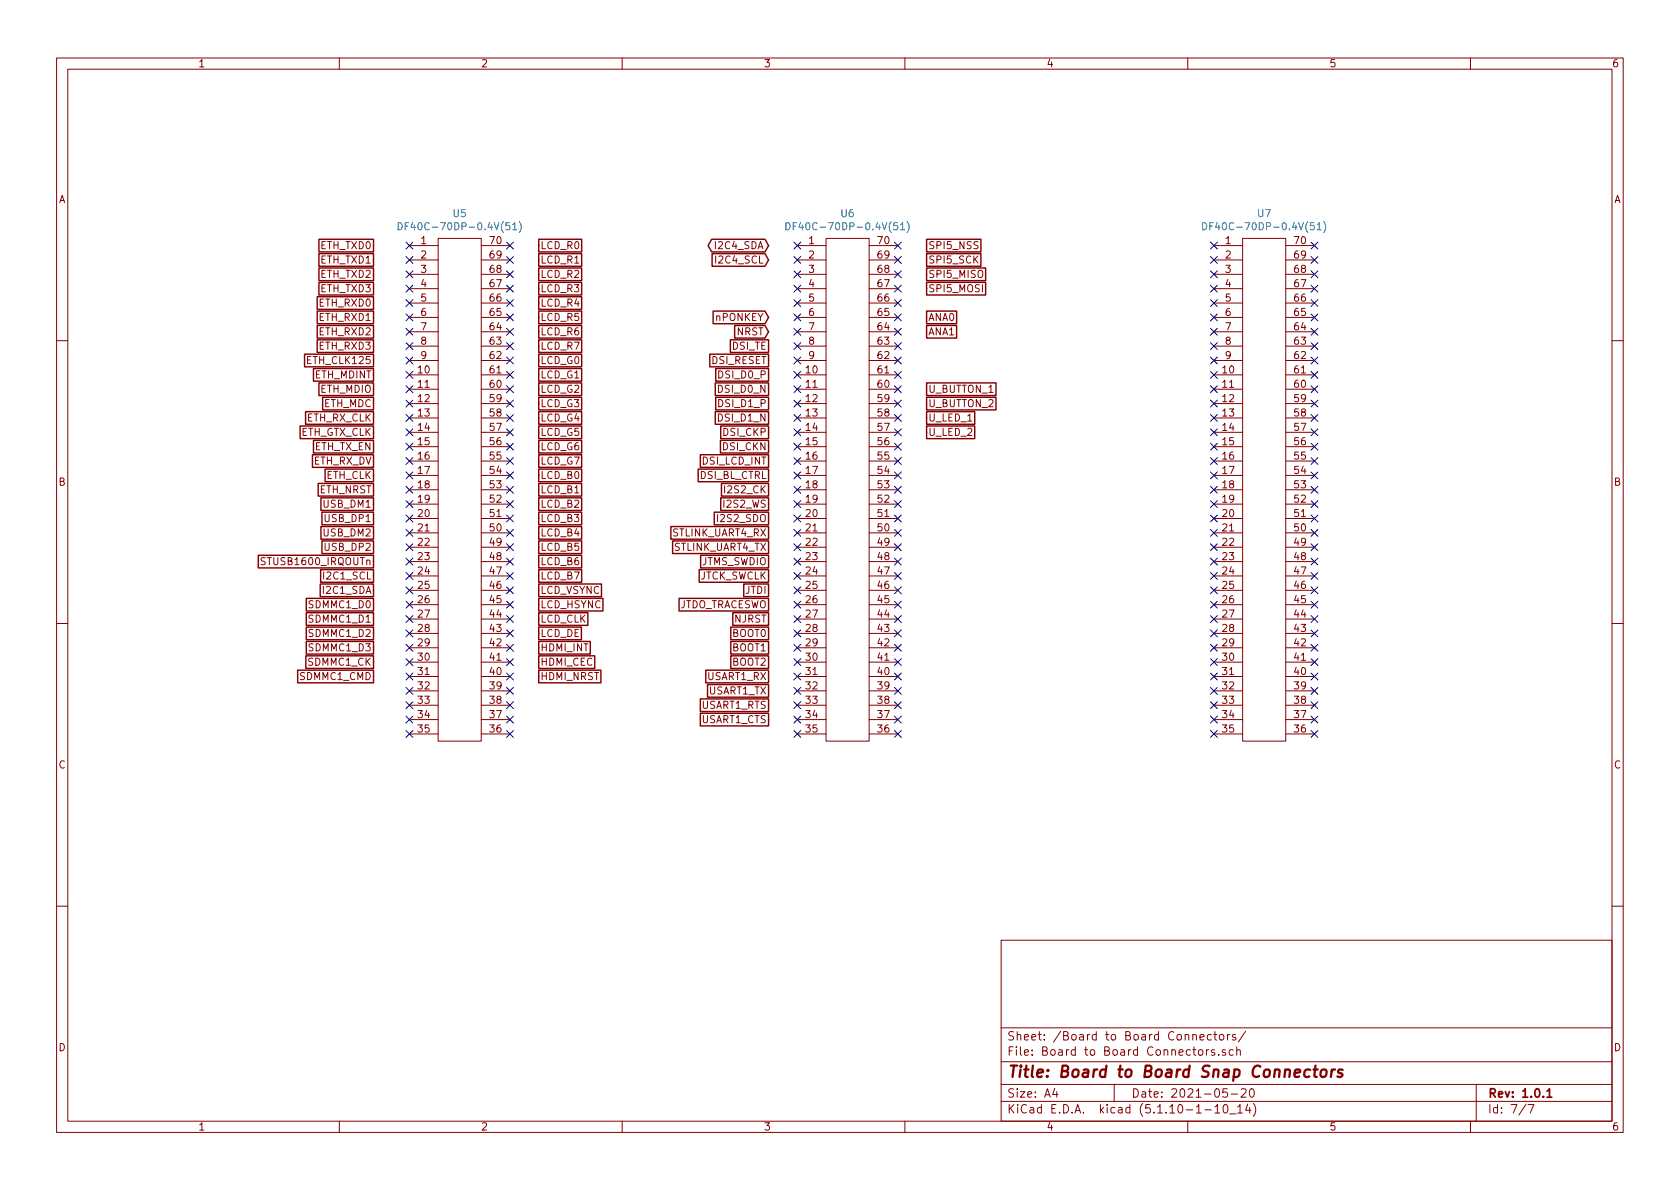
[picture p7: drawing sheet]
<svg xmlns="http://www.w3.org/2000/svg" width="297mm" height="210mm" viewBox="0 0 297 210" stroke-linecap="round" stroke-linejoin="round" font-family="sans-serif">
<g fill="none" stroke="#840000" stroke-width=".18">
<path d="M10 10.3h277v189.9h-277zM12 12.2h273v186.1h-273zM60 10.3v1.9M110 10.3v1.9M160 10.3v1.9M210 10.3v1.9M260 10.3v1.9M72.4 43.4h5.1M72.4 46h5.1M72.4 48.5h5.1M72.4 51h5.1M72.4 53.6h5.1"/>
<path d="M72.4 56.1h5.1M72.4 58.7h5.1M77.5 42.2h7.6v88.9h-7.6zM85.1 43.4h5.1M85.1 46h5.1M85.1 48.5h5.1M85.1 51h5.1M85.1 53.6h5.1M85.1 56.1h5.1M85.1 58.7h5.1M141 43.4h5M141 46h5"/>
<path d="M141 48.5h5M141 51h5M141 53.6h5M141 56.1h5M141 58.7h5M146 42.2h7.7v88.9h-7.7zM153.7 43.4h5M153.7 46h5M153.7 48.5h5M153.7 51h5M153.7 53.6h5M153.7 56.1h5"/>
<path d="M153.7 58.7h5M214.6 43.4h5.1M214.6 46h5.1M214.6 48.5h5.1M214.6 51h5.1M214.6 53.6h5.1M214.6 56.1h5.1M214.6 58.7h5.1M219.7 42.2h7.6v88.9h-7.6zM227.3 43.4h5.1M227.3 46h5.1M227.3 48.5h5.1"/>
<path d="M227.3 51h5.1M227.3 53.6h5.1M227.3 56.1h5.1M227.3 58.7h5.1M10 60.2h2M72.4 66.3h5.1M72.4 68.8h5.1M72.4 71.4h5.1M72.4 73.9h5.1M72.4 76.4h5.1M72.4 79h5.1M72.4 63.7h5.1"/>
<path d="M72.4 61.2h5.1M85.1 66.3h5.1M85.1 68.8h5.1M85.1 71.4h5.1M85.1 73.9h5.1M85.1 76.4h5.1M85.1 79h5.1M85.1 63.7h5.1M85.1 61.2h5.1M141 66.3h5M141 68.8h5M141 71.4h5"/>
<path d="M141 73.9h5M141 76.4h5M141 79h5M141 63.7h5M141 61.2h5M153.7 66.3h5M153.7 68.8h5M153.7 71.4h5M153.7 73.9h5M153.7 76.4h5M153.7 79h5M153.7 63.7h5"/>
<path d="M153.7 61.2h5M214.6 66.3h5.1M214.6 68.8h5.1M214.6 71.4h5.1M214.6 73.9h5.1M214.6 76.4h5.1M214.6 79h5.1M214.6 63.7h5.1M214.6 61.2h5.1M227.3 66.3h5.1M227.3 68.8h5.1M227.3 71.4h5.1"/>
<path d="M227.3 73.9h5.1M227.3 76.4h5.1M227.3 79h5.1M227.3 63.7h5.1M227.3 61.2h5.1M285 60.2h2M46.9 98.7l-.5-.1-.2 .3 .1 .3 .5 .2v.3l-.1 .2-.5-.1M72.4 81.5h5.1M72.4 84.1h5.1M72.4 86.6h5.1M72.4 89.1h5.1M72.4 91.7h5.1"/>
<path d="M72.4 94.2h5.1M72.4 96.8h5.1M72.4 99.3h5.1M85.1 81.5h5.1M85.1 84.1h5.1M85.1 86.6h5.1M85.1 89.1h5.1M85.1 91.7h5.1M85.1 94.2h5.1M85.1 96.8h5.1M85.1 99.3h5.1M141 81.5h5"/>
<path d="M141 84.1h5M141 86.6h5M141 89.1h5M141 91.7h5M141 94.2h5M141 96.8h5M141 99.3h5M153.7 81.5h5M153.7 84.1h5M153.7 86.6h5M153.7 89.1h5M153.7 91.7h5"/>
<path d="M153.7 94.2h5M153.7 96.8h5M153.7 99.3h5M214.6 81.5h5.1M214.6 84.1h5.1M214.6 86.6h5.1M214.6 89.1h5.1M214.6 91.7h5.1M214.6 94.2h5.1M214.6 96.8h5.1M214.6 99.3h5.1M227.3 81.5h5.1"/>
<path d="M227.3 84.1h5.1M227.3 86.6h5.1M227.3 89.1h5.1M227.3 91.7h5.1M227.3 94.2h5.1M227.3 96.8h5.1M227.3 99.3h5.1M10 110.3h2M72.4 101.8h5.1M72.4 104.4h5.1M72.4 106.9h5.1M72.4 109.5h5.1"/>
<path d="M72.4 112h5.1M72.4 114.5h5.1M72.4 117.1h5.1M72.4 119.6h5.1M85.1 101.8h5.1M85.1 104.4h5.1M85.1 106.9h5.1M85.1 109.5h5.1M85.1 112h5.1M85.1 114.5h5.1M85.1 117.1h5.1M85.1 119.6h5.1"/>
<path d="M141 101.8h5M141 104.4h5M141 106.9h5M141 109.5h5M141 112h5M141 114.5h5M141 117.1h5M141 119.6h5M153.7 101.8h5M153.7 104.4h5M153.7 106.9h5M153.7 109.5h5"/>
<path d="M153.7 112h5M153.7 114.5h5M153.7 117.1h5M153.7 119.6h5M214.6 101.8h5.1M214.6 104.4h5.1M214.6 106.9h5.1M214.6 109.5h5.1M214.6 112h5.1M214.6 114.5h5.1M214.6 117.1h5.1M214.6 119.6h5.1"/>
<path d="M227.3 101.8h5.1M227.3 104.4h5.1M227.3 106.9h5.1M227.3 109.5h5.1M227.3 112h5.1M227.3 114.5h5.1M227.3 117.1h5.1M227.3 119.6h5.1M285 110.3h2M72.4 122.2h5.1M72.4 124.7h5.1M72.4 127.2h5.1"/>
<path d="M72.4 129.8h5.1M85.1 122.2h5.1M85.1 124.7h5.1M85.1 127.2h5.1M85.1 129.8h5.1M141 122.2h5M141 124.7h5M141 127.2h5M141 129.8h5M153.7 122.2h5M153.7 124.7h5M153.7 127.2h5"/>
<path d="M153.7 129.8h5M214.6 122.2h5.1M214.6 124.7h5.1M214.6 127.2h5.1M214.6 129.8h5.1M227.3 122.2h5.1M227.3 124.7h5.1M227.3 127.2h5.1M227.3 129.8h5.1M10 160.2h2M177 166.3h108v32h-108zM285 160.2h2"/>
<path d="M60 198.3v1.9M110 198.3v1.9M160 198.3v1.9M177 194.8h108M177 191.8h108M177 187.8h108M177 181.8h108M186.5 192.5l-.4 1h1M186.8 193v1M197 191.8v3M210 198.3v1.9M212 185.7l.2-.1 .4 .1 .1 .6-.2 .2-.3 .1-.2-.1z"/>
<path d="M212.2 183.4l.7-.1-.1-.3-.4-.1-.2 .2v.7h.6M213 196.3h1.2M213.3 185.6v1M213.7 185.6l-.4 .3M214.2 183l-.5-.1-.2 .3v.6l.2 .1 .5-.1M214.6 182.9h.6M214.8 185.7a.37 .37 0 0 0-.6 .1v.2l.6 .2v.1l-.2 .3-.4-.1M214.8 195.8l.4-.5v1.5M214.8 182.4v1.3l.4 .2M214.8 196.8h.9M215.5 186.5v.1M215.7 183.1l.2-.2 .4 .2 .1 .5-.1 .2-.4 .1-.2-.1z"/>
<path d="M216.4 195.5l.3-.2a.94 .94 0 0 1 0 1.5l-.4-.3v-.6zM216.7 185.7l-.4-.1-.2 .2 .1 .2 .5 .2v.3h-.6M217 192.5h-.7l-.1 .7 .2-.1 .5 .1 .1 .2v.5l-.2 .1-.6-.1M217 182.9v1M217.4 197h1.1M217.4 182.9l-.3 .2-.1 .1M217.7 193.5h1.1M218 185.7l-.4-.1-.3 .3 .1 .6h.6M218.5 183a.37 .37 0 0 0-.6 .1l.1 .3 .5 .1v.1l-.2 .3-.4-.1M218.7 185.7l.2-.1 .4 .1v.9M218.7 185.1v1.5M218.8 195.8l.5-.5v1.5"/>
<path d="M218.8 196.8h.9M219.5 192.7l.2-.2h.3l.3 .2v.3v.2l-.9 .8h.9M220.2 182.3l-1.3 2M220.6 195.2l-.4 1.1h1M221 195.8v1M221.1 192.6l.2-.1a.8 .8 0 0 1 .5 .8 .8 .8 0 0 1-.5 .7 1 1 0 0 1-.2-1.4zM221.6 195.1a1.71 1.71 0 0 1 0 2.3M260 198.3v1.9M261 191.8v6.5M269.8 195.2l-1.2 2M270.2 195.3h1l-.6 1.5"/>
</g>
<path d="M273.5 193l.5-.5v1.5M273.5 194h.9" fill="none" stroke="#840000" stroke-width=".3"/>
<path d="M231.6 189.2a.68 .68 0 0 0-.9 .3v.8l.2 .1 .6-.1M232.2 189.1h.8M232.6 188.4l-.2 1.8 .1 .1 .3 .1M233.6 189.3a.53 .53 0 0 1 .6-.2 .53 .53 0 0 1 .4 .4l-.1 .6a.54 .54 0 0 1-.5 .4 .54 .54 0 0 1-.5-.4zM235.5 189.1l-.2 1.3M236 189.1a.54 .54 0 0 0-.6 .4M237.4 189.2l-.5-.1-.2 .1-.1 .3 .2 .3 .5 .1 .1 .3-.2 .1-.2 .1-.5-.1" fill="none" stroke="#840000" stroke-width=".41"/>
<g fill="none" stroke="#008484" stroke-width=".18">
<path d="M70.4 39.4a.64 .64 0 0 1 .7 .6 .64 .64 0 0 1-.7 .6zM71.7 40h.4M72.3 39.4h-.6v1.2M90.7 39.7l.3-.3v1.2M91.8 39.2a1.47 1.47 0 0 1 0 1.9M139 39.4a.64 .64 0 0 1 .7 .6 .64 .64 0 0 1-.7 .6zM140.2 40h.5M140.8 39.4h-.6v1.2M159.2 39.7l.4-.3v1.2M160.4 39.2a1.47 1.47 0 0 1 0 1.9M212.6 39.4a.64 .64 0 0 1 .8 .6 .64 .64 0 0 1-.8 .6zM213.9 40h.4"/>
<path d="M214.5 39.4h-.6v1.2M232.9 39.7l.3-.3v1.2M234 39.2a1.47 1.47 0 0 1 0 1.9M90.7 40.6h.7M159.2 40.6h.7M232.9 40.6h.7"/>
</g>
<g fill="none" stroke="#840000" stroke-width=".25">
<path d="M56.1 57.6h9.9v2.2h-9.9zM56.1 55h9.9v2.2h-9.9zM56.1 52.5h9.9v2.2h-9.9zM56.4 49.9h9.6v2.3h-9.6zM56.4 47.4h9.6v2.2h-9.6zM56.4 44.9h9.6v2.2h-9.6zM56.4 42.3h9.6v2.2h-9.6zM95.2 57.6h7.6v2.2h-7.6zM95.2 55h7.6v2.2h-7.6zM95.2 52.5h7.6v2.2h-7.6zM95.2 49.9h7.6v2.3h-7.6zM95.2 47.4h7.6v2.2h-7.6z"/>
<path d="M95.2 44.9h7.6v2.2h-7.6zM95.2 42.3h7.6v2.2h-7.6zM125.8 42.3h9.5l.6 1.1-.6 1.1h-9.5l-.6-1.1zM125.9 44.9h9.4l.6 1.1-.6 1.1h-9.4zM126.1 55h9.2l.6 1.1-.6 1.1h-9.2zM129.9 57.6h5.4l.6 1.1-.6 1.1h-5.4zM163.8 57.6h5.3v2.2h-5.3zM163.8 55h5.3v2.2h-5.3zM163.8 49.9h10.5v2.3h-10.5zM163.8 47.4h10.5v2.2h-10.5zM163.8 44.9h9.6v2.2h-9.6zM163.8 42.3h9.6v2.2h-9.6z"/>
<path d="M53.1 75.3h12.9v2.3h-12.9zM53.8 62.6h12.2v2.3h-12.2zM54 72.8h12v2.2h-12zM55.4 77.9h10.6v2.2h-10.6zM55.4 65.2h10.6v2.2h-10.6zM56.1 60.1h9.9v2.2h-9.9zM56.4 67.7h9.6v2.2h-9.6zM57 70.3h9v2.2h-9zM95.2 77.9h7.6v2.2h-7.6zM95.2 75.3h7.6v2.3h-7.6zM95.2 72.8h7.6v2.2h-7.6zM95.2 70.3h7.6v2.2h-7.6z"/>
<path d="M95.2 67.7h7.6v2.2h-7.6zM95.2 65.2h7.6v2.2h-7.6zM95.2 62.6h7.6v2.3h-7.6zM95.2 60.1h7.6v2.2h-7.6zM125.5 62.6h10.4v2.3h-10.4zM126.5 72.8h9.4v2.2h-9.4zM126.5 67.7h9.4v2.2h-9.4zM126.5 70.3h9.4v2.2h-9.4zM126.5 65.2h9.4v2.2h-9.4zM127.4 77.9h8.5v2.2h-8.5zM127.4 75.3h8.5v2.3h-8.5zM129.1 60.1h6.8v2.2h-6.8z"/>
<path d="M163.8 75.3h8.5v2.3h-8.5zM163.8 72.8h8.5v2.2h-8.5zM163.8 70.3h12.3v2.2h-12.3zM163.8 67.7h12.3v2.2h-12.3zM45.7 98.2h20.3v2.2h-20.3zM55.2 80.4h10.8v2.2h-10.8zM56.3 85.5h9.7v2.2h-9.7zM56.7 88h9.3v2.3h-9.3zM56.7 93.1h9.3v2.2h-9.3zM56.9 95.7h9.1v2.2h-9.1zM56.9 90.6h9.1v2.2h-9.1zM57.5 83h8.5v2.2h-8.5z"/>
<path d="M95.2 98.2h7.6v2.2h-7.6zM95.2 95.7h7.6v2.2h-7.6zM95.2 93.1h7.6v2.2h-7.6zM95.2 90.6h7.6v2.2h-7.6zM95.2 88h7.6v2.3h-7.6zM95.2 85.5h7.6v2.2h-7.6zM95.2 83h7.6v2.2h-7.6zM95.2 80.4h7.6v2.2h-7.6zM118.6 93.1h17.3v2.2h-17.3zM118.9 95.7h17v2.2h-17zM123.4 83h12.5v2.2h-12.5zM123.8 80.4h12.1v2.2h-12.1z"/>
<path d="M123.9 98.2h12v2.2h-12zM126.3 90.6h9.6v2.2h-9.6zM127.4 88h8.5v2.3h-8.5zM127.6 85.5h8.3v2.2h-8.3zM52.6 118.5h13.4v2.2h-13.4zM54.1 116h11.9v2.2h-11.9zM54.2 105.8h11.8v2.2h-11.8zM54.2 108.4h11.8v2.2h-11.8zM54.2 110.9h11.8v2.2h-11.8zM54.2 113.4h11.8v2.3h-11.8zM56.6 103.3h9.4v2.2h-9.4zM56.7 100.7h9.3v2.3h-9.3z"/>
<path d="M95.2 118.5h11v2.2h-11zM95.2 116h10v2.2h-10zM95.2 113.4h9.2v2.3h-9.2zM95.2 110.9h7.6v2.2h-7.6zM95.2 108.4h8.7v2.2h-8.7zM95.2 105.8h11.4v2.2h-11.4zM95.2 103.3h11.1v2.2h-11.1zM95.2 100.7h7.6v2.3h-7.6zM120.1 105.8h15.8v2.2h-15.8zM123.6 100.7h12.3v2.3h-12.3zM124.8 118.5h11.1v2.2h-11.1zM129.2 116h6.7v2.2h-6.7z"/>
<path d="M129.2 113.4h6.7v2.3h-6.7zM129.2 110.9h6.7v2.2h-6.7zM129.6 108.4h6.3v2.2h-6.3zM131.5 103.3h4.4v2.2h-4.4zM123.8 126.1h12.1v2.3h-12.1zM123.8 123.6h12.1v2.2h-12.1zM125.1 121.1h10.8v2.2h-10.8z"/>
</g>
<g fill="none" stroke="#000084" stroke-width=".18">
<path d="M71.8 45.4l1.2 1.2M71.8 47.9l1.2 1.2M71.8 58.1l1.2 1.2M71.8 55.5l1.2 1.2M71.8 53l1.2 1.2M71.8 50.4l1.2 1.3M71.8 42.8l1.2 1.2M73 45.4l-1.2 1.2M73 47.9l-1.2 1.2M73 58.1l-1.2 1.2M73 55.5l-1.2 1.2M73 53l-1.2 1.2"/>
<path d="M73 50.4l-1.2 1.3M73 42.8l-1.2 1.2M89.6 58.1l1.2 1.2M89.6 55.5l1.2 1.2M89.6 53l1.2 1.2M89.6 50.4l1.2 1.3M89.6 47.9l1.2 1.2M89.6 45.4l1.2 1.2M89.6 42.8l1.2 1.2M90.8 58.1l-1.2 1.2M90.8 55.5l-1.2 1.2M90.8 53l-1.2 1.2"/>
<path d="M90.8 50.4l-1.2 1.3M90.8 47.9l-1.2 1.2M90.8 45.4l-1.2 1.2M90.8 42.8l-1.2 1.2M140.4 53l1.2 1.2M140.4 50.4l1.2 1.3M140.4 47.9l1.2 1.2M140.4 42.8l1.2 1.2M140.4 45.4l1.2 1.2M140.4 55.5l1.2 1.2M140.4 58.1l1.2 1.2M141.6 50.4l-1.2 1.3"/>
<path d="M141.6 53l-1.2 1.2M141.6 47.9l-1.2 1.2M141.6 58.1l-1.2 1.2M141.6 55.5l-1.2 1.2M141.6 42.8l-1.2 1.2M141.6 45.4l-1.2 1.2M158.1 53l1.3 1.2M158.1 55.5l1.3 1.2M158.1 58.1l1.3 1.2M158.1 50.4l1.3 1.3M158.1 47.9l1.3 1.2M158.1 45.4l1.3 1.2"/>
<path d="M158.1 42.8l1.3 1.2M159.4 53l-1.3 1.2M159.4 55.5l-1.3 1.2M159.4 58.1l-1.3 1.2M159.4 50.4l-1.3 1.3M159.4 47.9l-1.3 1.2M159.4 45.4l-1.3 1.2M159.4 42.8l-1.3 1.2M214 42.8l1.2 1.2M214 45.4l1.2 1.2M214 47.9l1.2 1.2M214 50.4l1.2 1.3"/>
<path d="M214 53l1.2 1.2M214 55.5l1.2 1.2M214 58.1l1.2 1.2M215.2 45.4l-1.2 1.2M215.2 47.9l-1.2 1.2M215.2 53l-1.2 1.2M215.2 58.1l-1.2 1.2M215.2 42.8l-1.2 1.2M215.2 50.4l-1.2 1.3M215.2 55.5l-1.2 1.2M231.8 42.8l1.2 1.2M231.8 45.4l1.2 1.2"/>
<path d="M231.8 47.9l1.2 1.2M231.8 50.4l1.2 1.3M231.8 53l1.2 1.2M231.8 55.5l1.2 1.2M231.8 58.1l1.2 1.2M233 42.8l-1.2 1.2M233 47.9l-1.2 1.2M233 50.4l-1.2 1.3M233 55.5l-1.2 1.2M233 45.4l-1.2 1.2M233 53l-1.2 1.2M233 58.1l-1.2 1.2"/>
<path d="M71.8 73.3l1.2 1.2M71.8 78.4l1.2 1.2M71.8 75.8l1.2 1.3M71.8 70.8l1.2 1.2M71.8 68.2l1.2 1.2M71.8 65.7l1.2 1.2M71.8 63.1l1.2 1.3M71.8 60.6l1.2 1.2M73 78.4l-1.2 1.2M73 75.8l-1.2 1.3M73 73.3l-1.2 1.2M73 70.8l-1.2 1.2"/>
<path d="M73 68.2l-1.2 1.2M73 63.1l-1.2 1.3M73 60.6l-1.2 1.2M73 65.7l-1.2 1.2M89.6 65.7l1.2 1.2M89.6 78.4l1.2 1.2M89.6 75.8l1.2 1.3M89.6 73.3l1.2 1.2M89.6 70.8l1.2 1.2M89.6 68.2l1.2 1.2M89.6 63.1l1.2 1.3M89.6 60.6l1.2 1.2"/>
<path d="M90.8 78.4l-1.2 1.2M90.8 75.8l-1.2 1.3M90.8 73.3l-1.2 1.2M90.8 70.8l-1.2 1.2M90.8 68.2l-1.2 1.2M90.8 65.7l-1.2 1.2M90.8 63.1l-1.2 1.3M90.8 60.6l-1.2 1.2M140.4 60.6l1.2 1.2M140.4 68.2l1.2 1.2M140.4 78.4l1.2 1.2M140.4 75.8l1.2 1.3"/>
<path d="M140.4 73.3l1.2 1.2M140.4 70.8l1.2 1.2M140.4 65.7l1.2 1.2M140.4 63.1l1.2 1.3M141.6 70.8l-1.2 1.2M141.6 73.3l-1.2 1.2M141.6 75.8l-1.2 1.3M141.6 78.4l-1.2 1.2M141.6 68.2l-1.2 1.2M141.6 65.7l-1.2 1.2M141.6 63.1l-1.2 1.3M141.6 60.6l-1.2 1.2"/>
<path d="M158.1 60.6l1.3 1.2M158.1 63.1l1.3 1.3M158.1 65.7l1.3 1.2M158.1 68.2l1.3 1.2M158.1 70.8l1.3 1.2M158.1 73.3l1.3 1.2M158.1 75.8l1.3 1.3M158.1 78.4l1.3 1.2M159.4 60.6l-1.3 1.2M159.4 63.1l-1.3 1.3M159.4 65.7l-1.3 1.2M159.4 68.2l-1.3 1.2"/>
<path d="M159.4 70.8l-1.3 1.2M159.4 73.3l-1.3 1.2M159.4 75.8l-1.3 1.3M159.4 78.4l-1.3 1.2M214 60.6l1.2 1.2M214 63.1l1.2 1.3M214 65.7l1.2 1.2M214 68.2l1.2 1.2M214 70.8l1.2 1.2M214 73.3l1.2 1.2M214 75.8l1.2 1.3M214 78.4l1.2 1.2"/>
<path d="M215.2 60.6l-1.2 1.2M215.2 65.7l-1.2 1.2M215.2 68.2l-1.2 1.2M215.2 73.3l-1.2 1.2M215.2 63.1l-1.2 1.3M215.2 70.8l-1.2 1.2M215.2 75.8l-1.2 1.3M215.2 78.4l-1.2 1.2M231.8 60.6l1.2 1.2M231.8 63.1l1.2 1.3M231.8 65.7l1.2 1.2M231.8 68.2l1.2 1.2"/>
<path d="M231.8 70.8l1.2 1.2M231.8 73.3l1.2 1.2M231.8 75.8l1.2 1.3M231.8 78.4l1.2 1.2M233 63.1l-1.2 1.3M233 65.7l-1.2 1.2M233 68.2l-1.2 1.2M233 70.8l-1.2 1.2M233 73.3l-1.2 1.2M233 75.8l-1.2 1.3M233 78.4l-1.2 1.2M233 60.6l-1.2 1.2"/>
<path d="M71.8 88.5l1.2 1.3M71.8 80.9l1.2 1.2M71.8 98.7l1.2 1.2M71.8 96.2l1.2 1.2M71.8 93.6l1.2 1.2M71.8 91.1l1.2 1.2M71.8 86l1.2 1.2M71.8 83.5l1.2 1.2M73 98.7l-1.2 1.2M73 96.2l-1.2 1.2M73 93.6l-1.2 1.2M73 91.1l-1.2 1.2"/>
<path d="M73 88.5l-1.2 1.3M73 83.5l-1.2 1.2M73 80.9l-1.2 1.2M73 86l-1.2 1.2M89.6 98.7l1.2 1.2M89.6 96.2l1.2 1.2M89.6 93.6l1.2 1.2M89.6 91.1l1.2 1.2M89.6 88.5l1.2 1.3M89.6 86l1.2 1.2M89.6 83.5l1.2 1.2M89.6 80.9l1.2 1.2"/>
<path d="M90.8 98.7l-1.2 1.2M90.8 96.2l-1.2 1.2M90.8 93.6l-1.2 1.2M90.8 91.1l-1.2 1.2M90.8 88.5l-1.2 1.3M90.8 86l-1.2 1.2M90.8 83.5l-1.2 1.2M90.8 80.9l-1.2 1.2M140.4 93.6l1.2 1.2M140.4 98.7l1.2 1.2M140.4 96.2l1.2 1.2M140.4 91.1l1.2 1.2"/>
<path d="M140.4 88.5l1.2 1.3M140.4 86l1.2 1.2M140.4 83.5l1.2 1.2M140.4 80.9l1.2 1.2M141.6 80.9l-1.2 1.2M141.6 83.5l-1.2 1.2M141.6 86l-1.2 1.2M141.6 88.5l-1.2 1.3M141.6 91.1l-1.2 1.2M141.6 93.6l-1.2 1.2M141.6 96.2l-1.2 1.2M141.6 98.7l-1.2 1.2"/>
<path d="M158.1 80.9l1.3 1.2M158.1 83.5l1.3 1.2M158.1 86l1.3 1.2M158.1 88.5l1.3 1.3M158.1 91.1l1.3 1.2M158.1 93.6l1.3 1.2M158.1 96.2l1.3 1.2M158.1 98.7l1.3 1.2M159.4 80.9l-1.3 1.2M159.4 83.5l-1.3 1.2M159.4 86l-1.3 1.2M159.4 88.5l-1.3 1.3"/>
<path d="M159.4 91.1l-1.3 1.2M159.4 93.6l-1.3 1.2M159.4 96.2l-1.3 1.2M159.4 98.7l-1.3 1.2M214 80.9l1.2 1.2M214 83.5l1.2 1.2M214 86l1.2 1.2M214 88.5l1.2 1.3M214 91.1l1.2 1.2M214 93.6l1.2 1.2M214 96.2l1.2 1.2M214 98.7l1.2 1.2"/>
<path d="M215.2 80.9l-1.2 1.2M215.2 83.5l-1.2 1.2M215.2 86l-1.2 1.2M215.2 88.5l-1.2 1.3M215.2 91.1l-1.2 1.2M215.2 93.6l-1.2 1.2M215.2 96.2l-1.2 1.2M215.2 98.7l-1.2 1.2M231.8 80.9l1.2 1.2M231.8 88.5l1.2 1.3M231.8 96.2l1.2 1.2M231.8 83.5l1.2 1.2"/>
<path d="M231.8 86l1.2 1.2M231.8 91.1l1.2 1.2M231.8 93.6l1.2 1.2M231.8 98.7l1.2 1.2M233 83.5l-1.2 1.2M233 86l-1.2 1.2M233 88.5l-1.2 1.3M233 91.1l-1.2 1.2M233 93.6l-1.2 1.2M233 96.2l-1.2 1.2M233 98.7l-1.2 1.2M233 80.9l-1.2 1.2"/>
<path d="M71.8 106.3l1.2 1.2M71.8 119l1.2 1.2M71.8 116.5l1.2 1.2M71.8 113.9l1.2 1.3M71.8 111.4l1.2 1.2M71.8 108.9l1.2 1.2M71.8 103.8l1.2 1.2M71.8 101.2l1.2 1.3M73 119l-1.2 1.2M73 116.5l-1.2 1.2M73 113.9l-1.2 1.3M73 111.4l-1.2 1.2"/>
<path d="M73 108.9l-1.2 1.2M73 103.8l-1.2 1.2M73 101.2l-1.2 1.3M73 106.3l-1.2 1.2M89.6 119l1.2 1.2M89.6 116.5l1.2 1.2M89.6 113.9l1.2 1.3M89.6 111.4l1.2 1.2M89.6 108.9l1.2 1.2M89.6 106.3l1.2 1.2M89.6 103.8l1.2 1.2M89.6 101.2l1.2 1.3"/>
<path d="M90.8 119l-1.2 1.2M90.8 113.9l-1.2 1.3M90.8 101.2l-1.2 1.3M90.8 116.5l-1.2 1.2M90.8 111.4l-1.2 1.2M90.8 108.9l-1.2 1.2M90.8 106.3l-1.2 1.2M90.8 103.8l-1.2 1.2M140.4 101.2l1.2 1.3M140.4 108.9l1.2 1.2M140.4 119l1.2 1.2M140.4 116.5l1.2 1.2"/>
<path d="M140.4 113.9l1.2 1.3M140.4 111.4l1.2 1.2M140.4 106.3l1.2 1.2M140.4 103.8l1.2 1.2M141.6 101.2l-1.2 1.3M141.6 103.8l-1.2 1.2M141.6 106.3l-1.2 1.2M141.6 108.9l-1.2 1.2M141.6 111.4l-1.2 1.2M141.6 113.9l-1.2 1.3M141.6 116.5l-1.2 1.2M141.6 119l-1.2 1.2"/>
<path d="M158.1 101.2l1.3 1.3M158.1 103.8l1.3 1.2M158.1 106.3l1.3 1.2M158.1 108.9l1.3 1.2M158.1 111.4l1.3 1.2M158.1 113.9l1.3 1.3M158.1 116.5l1.3 1.2M158.1 119l1.3 1.2M159.4 101.2l-1.3 1.3M159.4 103.8l-1.3 1.2M159.4 106.3l-1.3 1.2M159.4 108.9l-1.3 1.2"/>
<path d="M159.4 111.4l-1.3 1.2M159.4 113.9l-1.3 1.3M159.4 116.5l-1.3 1.2M159.4 119l-1.3 1.2M214 101.2l1.2 1.3M214 103.8l1.2 1.2M214 106.3l1.2 1.2M214 108.9l1.2 1.2M214 111.4l1.2 1.2M214 113.9l1.2 1.3M214 116.5l1.2 1.2M214 119l1.2 1.2"/>
<path d="M215.2 101.2l-1.2 1.3M215.2 103.8l-1.2 1.2M215.2 106.3l-1.2 1.2M215.2 108.9l-1.2 1.2M215.2 111.4l-1.2 1.2M215.2 113.9l-1.2 1.3M215.2 116.5l-1.2 1.2M215.2 119l-1.2 1.2M231.8 113.9l1.2 1.3M231.8 101.2l1.2 1.3M231.8 103.8l1.2 1.2M231.8 106.3l1.2 1.2"/>
<path d="M231.8 108.9l1.2 1.2M231.8 111.4l1.2 1.2M231.8 116.5l1.2 1.2M231.8 119l1.2 1.2M233 103.8l-1.2 1.2M233 106.3l-1.2 1.2M233 108.9l-1.2 1.2M233 111.4l-1.2 1.2M233 101.2l-1.2 1.3M233 113.9l-1.2 1.3M233 116.5l-1.2 1.2M233 119l-1.2 1.2"/>
<path d="M71.8 129.2l1.2 1.2M71.8 126.6l1.2 1.3M71.8 124.1l1.2 1.2M71.8 121.6l1.2 1.2M73 129.2l-1.2 1.2M73 124.1l-1.2 1.2M73 121.6l-1.2 1.2M73 126.6l-1.2 1.3M89.6 129.2l1.2 1.2M89.6 126.6l1.2 1.3M89.6 124.1l1.2 1.2M89.6 121.6l1.2 1.2"/>
<path d="M90.8 121.6l-1.2 1.2M90.8 126.6l-1.2 1.3M90.8 129.2l-1.2 1.2M90.8 124.1l-1.2 1.2M140.4 129.2l1.2 1.2M140.4 126.6l1.2 1.3M140.4 124.1l1.2 1.2M140.4 121.6l1.2 1.2M141.6 121.6l-1.2 1.2M141.6 124.1l-1.2 1.2M141.6 126.6l-1.2 1.3M141.6 129.2l-1.2 1.2"/>
<path d="M158.1 121.6l1.3 1.2M158.1 124.1l1.3 1.2M158.1 126.6l1.3 1.3M158.1 129.2l1.3 1.2M159.4 121.6l-1.3 1.2M159.4 124.1l-1.3 1.2M159.4 126.6l-1.3 1.3M159.4 129.2l-1.3 1.2M214 121.6l1.2 1.2M214 124.1l1.2 1.2M214 126.6l1.2 1.3M214 129.2l1.2 1.2"/>
<path d="M215.2 121.6l-1.2 1.2M215.2 124.1l-1.2 1.2M215.2 126.6l-1.2 1.3M215.2 129.2l-1.2 1.2M231.8 121.6l1.2 1.2M231.8 129.2l1.2 1.2M231.8 124.1l1.2 1.2M231.8 126.6l1.2 1.3M233 121.6l-1.2 1.2M233 124.1l-1.2 1.2M233 126.6l-1.2 1.3M233 129.2l-1.2 1.2"/>
</g>
<text font-size="2.8" fill="#840000" x="178" y="190.5">Title: Board to Board Snap Connectors</text>
<g font-size="2.1" fill="#840000">
<text x="178" y="184">Sheet: /Board to Board Connectors/</text>
<text x="178" y="186.7">File: Board to Board Connectors.sch</text>
<text x="178" y="196.9">KiCad E.D.A. kicad (5.1.10-1-10_14)</text>
<text x="178" y="194.1">Size: A4</text>
<text x="200" y="194.1">Date: 2021-05-20</text>
<text x="263" y="194.1">Rev: 1.0.1</text>
<text x="263" y="196.9">Id: 7/7</text>
</g>
<g font-size="1.8" fill="#840000">
<text x="35" y="11.9">1</text>
<text x="85" y="11.9">2</text>
<text x="135" y="11.9">3</text>
<text x="185" y="11.9">4</text>
<text x="235" y="11.9">5</text>
<text x="285" y="11.9">6</text>
<text x="10.4" y="35.9">A</text>
<text x="285.4" y="35.9">A</text>
<text x="56.7" y="46.6">ETH_TXD1</text>
<text x="56.7" y="44.1">ETH_TXD0</text>
<text x="74.4" y="43.2">1</text>
<text x="74.4" y="45.7">2</text>
<text x="86.7" y="45.7">69</text>
<text x="86.7" y="43.2">70</text>
<text x="95.5" y="46.6">LCD_R1</text>
<text x="95.5" y="44.1">LCD_R0</text>
<text x="126.6" y="44.1">I2C4_SDA</text>
<text x="126.8" y="46.6">I2C4_SCL</text>
<text x="143" y="43.2">1</text>
<text x="143" y="45.7">2</text>
<text x="155.2" y="45.7">69</text>
<text x="155.2" y="43.2">70</text>
<text x="164.1" y="46.6">SPI5_SCK</text>
<text x="164.1" y="44.1">SPI5_NSS</text>
<text x="216.7" y="43.2">1</text>
<text x="216.7" y="45.7">2</text>
<text x="228.9" y="45.7">69</text>
<text x="228.9" y="43.2">70</text>
<text x="56.7" y="51.7">ETH_TXD3</text>
<text x="56.7" y="49.1">ETH_TXD2</text>
<text x="74.4" y="48.3">3</text>
<text x="74.4" y="50.8">4</text>
<text x="74.4" y="53.3">5</text>
<text x="86.7" y="53.3">66</text>
<text x="86.7" y="50.8">67</text>
<text x="86.7" y="48.3">68</text>
<text x="95.5" y="51.7">LCD_R3</text>
<text x="95.5" y="49.1">LCD_R2</text>
<text x="143" y="48.3">3</text>
<text x="143" y="50.8">4</text>
<text x="143" y="53.3">5</text>
<text x="155.2" y="53.3">66</text>
<text x="155.2" y="50.8">67</text>
<text x="155.2" y="48.3">68</text>
<text x="164.1" y="51.7">SPI5_MOSI</text>
<text x="164.1" y="49.1">SPI5_MISO</text>
<text x="216.7" y="48.3">3</text>
<text x="216.7" y="50.8">4</text>
<text x="216.7" y="53.3">5</text>
<text x="228.9" y="53.3">66</text>
<text x="228.9" y="50.8">67</text>
<text x="228.9" y="48.3">68</text>
<text x="56.5" y="59.3">ETH_RXD2</text>
<text x="56.5" y="56.8">ETH_RXD1</text>
<text x="56.5" y="54.2">ETH_RXD0</text>
<text x="74.4" y="55.9">6</text>
<text x="74.4" y="58.4">7</text>
<text x="86.7" y="58.4">64</text>
<text x="86.7" y="55.9">65</text>
<text x="95.5" y="59.3">LCD_R6</text>
<text x="95.5" y="56.8">LCD_R5</text>
<text x="95.5" y="54.2">LCD_R4</text>
<text x="126.5" y="56.8">nPONKEY</text>
<text x="130.3" y="59.3">NRST</text>
<text x="143" y="55.9">6</text>
<text x="143" y="58.4">7</text>
<text x="155.2" y="58.4">64</text>
<text x="155.2" y="55.9">65</text>
<text x="164.1" y="59.3">ANA1</text>
<text x="164.1" y="56.8">ANA0</text>
<text x="216.7" y="55.9">6</text>
<text x="216.7" y="58.4">7</text>
<text x="228.9" y="58.4">64</text>
<text x="228.9" y="55.9">65</text>
<text x="54.7" y="64.4">ETH_CLK125</text>
<text x="56.5" y="61.8">ETH_RXD3</text>
<text x="74.4" y="61">8</text>
<text x="74.4" y="63.5">9</text>
<text x="86.7" y="63.5">62</text>
<text x="86.7" y="61">63</text>
<text x="95.5" y="64.4">LCD_G0</text>
<text x="95.5" y="61.8">LCD_R7</text>
<text x="125.8" y="64.4">DSI_RESET</text>
<text x="129.4" y="61.8">DSI_TE</text>
<text x="143" y="61">8</text>
<text x="143" y="63.5">9</text>
<text x="155.2" y="63.5">62</text>
<text x="155.2" y="61">63</text>
<text x="216.7" y="61">8</text>
<text x="216.7" y="63.5">9</text>
<text x="228.9" y="63.5">62</text>
<text x="228.9" y="61">63</text>
<text x="55.7" y="66.9">ETH_MDINT</text>
<text x="56.6" y="69.5">ETH_MDIO</text>
<text x="74" y="66">10</text>
<text x="74" y="68.6">11</text>
<text x="74" y="71.1">12</text>
<text x="86.7" y="71.1">59</text>
<text x="86.7" y="68.6">60</text>
<text x="86.7" y="66">61</text>
<text x="95.5" y="69.5">LCD_G2</text>
<text x="95.5" y="66.9">LCD_G1</text>
<text x="127.2" y="69.5">DSI_D0_N</text>
<text x="127.3" y="66.9">DSI_D0_P</text>
<text x="142.5" y="66">10</text>
<text x="142.5" y="68.6">11</text>
<text x="142.5" y="71.1">12</text>
<text x="155.2" y="71.1">59</text>
<text x="155.2" y="68.6">60</text>
<text x="155.2" y="66">61</text>
<text x="164.1" y="69.5">U_BUTTON_1</text>
<text x="216.2" y="66">10</text>
<text x="216.2" y="68.6">11</text>
<text x="216.2" y="71.1">12</text>
<text x="228.9" y="71.1">59</text>
<text x="228.9" y="68.6">60</text>
<text x="228.9" y="66">61</text>
<text x="53" y="77.1">ETH_GTX_CLK</text>
<text x="54.2" y="74.5">ETH_RX_CLK</text>
<text x="57.2" y="72">ETH_MDC</text>
<text x="74" y="73.7">13</text>
<text x="74" y="76.2">14</text>
<text x="86.7" y="76.2">57</text>
<text x="86.7" y="73.7">58</text>
<text x="95.5" y="77.1">LCD_G5</text>
<text x="95.5" y="74.5">LCD_G4</text>
<text x="95.5" y="72">LCD_G3</text>
<text x="127.2" y="74.5">DSI_D1_N</text>
<text x="127.3" y="72">DSI_D1_P</text>
<text x="128" y="77.1">DSI_CKP</text>
<text x="142.5" y="73.7">13</text>
<text x="142.5" y="76.2">14</text>
<text x="155.2" y="76.2">57</text>
<text x="155.2" y="73.7">58</text>
<text x="164.1" y="77.1">U_LED_2</text>
<text x="164.1" y="74.5">U_LED_1</text>
<text x="164.1" y="72">U_BUTTON_2</text>
<text x="216.2" y="73.7">13</text>
<text x="216.2" y="76.2">14</text>
<text x="228.9" y="76.2">57</text>
<text x="228.9" y="73.7">58</text>
<text x="55.4" y="82.2">ETH_RX_DV</text>
<text x="55.6" y="79.6">ETH_TX_EN</text>
<text x="74" y="78.7">15</text>
<text x="74" y="81.3">16</text>
<text x="74" y="83.8">17</text>
<text x="86.7" y="83.8">54</text>
<text x="86.7" y="81.3">55</text>
<text x="86.7" y="78.7">56</text>
<text x="95.5" y="82.2">LCD_G7</text>
<text x="95.5" y="79.6">LCD_G6</text>
<text x="124.2" y="82.2">DSI_LCD_INT</text>
<text x="127.9" y="79.6">DSI_CKN</text>
<text x="142.5" y="78.7">15</text>
<text x="142.5" y="81.3">16</text>
<text x="142.5" y="83.8">17</text>
<text x="155.2" y="83.8">54</text>
<text x="155.2" y="81.3">55</text>
<text x="155.2" y="78.7">56</text>
<text x="216.2" y="78.7">15</text>
<text x="216.2" y="81.3">16</text>
<text x="216.2" y="83.8">17</text>
<text x="228.9" y="83.8">54</text>
<text x="228.9" y="81.3">55</text>
<text x="228.9" y="78.7">56</text>
<text x="10.4" y="85.9">B</text>
<text x="56.4" y="87.2">ETH_NRST</text>
<text x="57.3" y="89.8">USB_DM1</text>
<text x="57.6" y="84.7">ETH_CLK</text>
<text x="74" y="86.4">18</text>
<text x="74" y="88.9">19</text>
<text x="86.7" y="88.9">52</text>
<text x="86.7" y="86.4">53</text>
<text x="95.5" y="89.8">LCD_B2</text>
<text x="95.5" y="87.2">LCD_B1</text>
<text x="95.5" y="84.7">LCD_B0</text>
<text x="123.6" y="84.7">DSI_BL_CTRL</text>
<text x="128.2" y="89.8">I2S2_WS</text>
<text x="128.4" y="87.2">I2S2_CK</text>
<text x="142.5" y="86.4">18</text>
<text x="142.5" y="88.9">19</text>
<text x="155.2" y="88.9">52</text>
<text x="155.2" y="86.4">53</text>
<text x="216.2" y="86.4">18</text>
<text x="216.2" y="88.9">19</text>
<text x="228.9" y="88.9">52</text>
<text x="228.9" y="86.4">53</text>
<text x="285.4" y="85.9">B</text>
<text x="57.3" y="94.9">USB_DM2</text>
<text x="57.6" y="92.3">USB_DP1</text>
<text x="74" y="91.4">20</text>
<text x="74" y="94">21</text>
<text x="86.7" y="94">50</text>
<text x="86.7" y="91.4">51</text>
<text x="95.5" y="94.9">LCD_B4</text>
<text x="95.5" y="92.3">LCD_B3</text>
<text x="118.9" y="94.9">STLINK_UART4_RX</text>
<text x="127.2" y="92.3">I2S2_SDO</text>
<text x="142.5" y="91.4">20</text>
<text x="142.5" y="94">21</text>
<text x="155.2" y="94">50</text>
<text x="155.2" y="91.4">51</text>
<text x="216.2" y="91.4">20</text>
<text x="216.2" y="94">21</text>
<text x="228.9" y="94">50</text>
<text x="228.9" y="91.4">51</text>
<text x="46.9" y="99.9">STUSB1600_IRQOUTn</text>
<text x="57.6" y="97.4">USB_DP2</text>
<text x="74" y="96.5">22</text>
<text x="74" y="99.1">23</text>
<text x="74" y="101.6">24</text>
<text x="86.7" y="101.6">47</text>
<text x="86.7" y="99.1">48</text>
<text x="86.7" y="96.5">49</text>
<text x="95.5" y="99.9">LCD_B6</text>
<text x="95.5" y="97.4">LCD_B5</text>
<text x="119.1" y="97.4">STLINK_UART4_TX</text>
<text x="124" y="99.9">JTMS_SWDIO</text>
<text x="142.5" y="96.5">22</text>
<text x="142.5" y="99.1">23</text>
<text x="142.5" y="101.6">24</text>
<text x="155.2" y="101.6">47</text>
<text x="155.2" y="99.1">48</text>
<text x="155.2" y="96.5">49</text>
<text x="216.2" y="96.5">22</text>
<text x="216.2" y="99.1">23</text>
<text x="216.2" y="101.6">24</text>
<text x="228.9" y="101.6">47</text>
<text x="228.9" y="99.1">48</text>
<text x="228.9" y="96.5">49</text>
<text x="54.9" y="107.6">SDMMC1_D0</text>
<text x="57.3" y="105">I2C1_SDA</text>
<text x="57.5" y="102.5">I2C1_SCL</text>
<text x="74" y="104.1">25</text>
<text x="74" y="106.7">26</text>
<text x="86.7" y="106.7">45</text>
<text x="86.7" y="104.1">46</text>
<text x="95.5" y="107.6">LCD_HSYNC</text>
<text x="95.5" y="105">LCD_VSYNC</text>
<text x="95.5" y="102.5">LCD_B7</text>
<text x="119.6" y="107.6">JTDO_TRACESWO</text>
<text x="123.5" y="102.5">JTCK_SWCLK</text>
<text x="131.8" y="105">JTDI</text>
<text x="142.5" y="104.1">25</text>
<text x="142.5" y="106.7">26</text>
<text x="155.2" y="106.7">45</text>
<text x="155.2" y="104.1">46</text>
<text x="216.2" y="104.1">25</text>
<text x="216.2" y="106.7">26</text>
<text x="228.9" y="106.7">45</text>
<text x="228.9" y="104.1">46</text>
<text x="54.9" y="110.1">SDMMC1_D1</text>
<text x="54.9" y="112.6">SDMMC1_D2</text>
<text x="74" y="109.2">27</text>
<text x="74" y="111.8">28</text>
<text x="86.7" y="111.8">43</text>
<text x="86.7" y="109.2">44</text>
<text x="95.5" y="112.6">LCD_DE</text>
<text x="95.5" y="110.1">LCD_CLK</text>
<text x="129.5" y="112.6">BOOT0</text>
<text x="129.8" y="110.1">NJRST</text>
<text x="142.5" y="109.2">27</text>
<text x="142.5" y="111.8">28</text>
<text x="155.2" y="111.8">43</text>
<text x="155.2" y="109.2">44</text>
<text x="216.2" y="109.2">27</text>
<text x="216.2" y="111.8">28</text>
<text x="228.9" y="111.8">43</text>
<text x="228.9" y="109.2">44</text>
<text x="54.6" y="117.7">SDMMC1_CK</text>
<text x="54.9" y="115.2">SDMMC1_D3</text>
<text x="74" y="114.3">29</text>
<text x="74" y="116.8">30</text>
<text x="74" y="119.4">31</text>
<text x="86.7" y="119.4">40</text>
<text x="86.7" y="116.8">41</text>
<text x="86.7" y="114.3">42</text>
<text x="95.5" y="117.7">HDMI_CEC</text>
<text x="95.5" y="115.2">HDMI_INT</text>
<text x="129.5" y="117.7">BOOT2</text>
<text x="129.5" y="115.2">BOOT1</text>
<text x="142.5" y="114.3">29</text>
<text x="142.5" y="116.8">30</text>
<text x="142.5" y="119.4">31</text>
<text x="155.2" y="119.4">40</text>
<text x="155.2" y="116.8">41</text>
<text x="155.2" y="114.3">42</text>
<text x="216.2" y="114.3">29</text>
<text x="216.2" y="116.8">30</text>
<text x="216.2" y="119.4">31</text>
<text x="228.9" y="119.4">40</text>
<text x="228.9" y="116.8">41</text>
<text x="228.9" y="114.3">42</text>
<text x="53.1" y="120.3">SDMMC1_CMD</text>
<text x="74" y="121.9">32</text>
<text x="74" y="124.5">33</text>
<text x="86.7" y="124.5">38</text>
<text x="86.7" y="121.9">39</text>
<text x="95.5" y="120.3">HDMI_NRST</text>
<text x="124" y="125.3">USART1_RTS</text>
<text x="125.1" y="120.3">USART1_RX</text>
<text x="125.3" y="122.8">USART1_TX</text>
<text x="142.5" y="121.9">32</text>
<text x="142.5" y="124.5">33</text>
<text x="155.2" y="124.5">38</text>
<text x="155.2" y="121.9">39</text>
<text x="216.2" y="121.9">32</text>
<text x="216.2" y="124.5">33</text>
<text x="228.9" y="124.5">38</text>
<text x="228.9" y="121.9">39</text>
<text x="74" y="127">34</text>
<text x="74" y="129.5">35</text>
<text x="86.7" y="129.5">36</text>
<text x="86.7" y="127">37</text>
<text x="124" y="127.9">USART1_CTS</text>
<text x="142.5" y="127">34</text>
<text x="142.5" y="129.5">35</text>
<text x="155.2" y="129.5">36</text>
<text x="155.2" y="127">37</text>
<text x="216.2" y="127">34</text>
<text x="216.2" y="129.5">35</text>
<text x="228.9" y="129.5">36</text>
<text x="228.9" y="127">37</text>
<text x="10.4" y="135.9">C</text>
<text x="285.4" y="135.9">C</text>
<text x="10.4" y="185.9">D</text>
<text x="285.4" y="185.9">D</text>
<text x="35" y="199.9">1</text>
<text x="85" y="199.9">2</text>
<text x="135" y="199.9">3</text>
<text x="185" y="199.9">4</text>
<text x="235" y="199.9">5</text>
<text x="285" y="199.9">6</text>
</g>
<g font-size="1.8" fill="#008484">
<text x="72.3" y="40.7">DF40C-70DP-0.4V(51)</text>
<text x="80.2" y="38.4">U5</text>
<text x="140.9" y="40.7">DF40C-70DP-0.4V(51)</text>
<text x="148.7" y="38.4">U6</text>
<text x="214.5" y="40.7">DF40C-70DP-0.4V(51)</text>
<text x="222.4" y="38.4">U7</text>
</g>
</svg>
